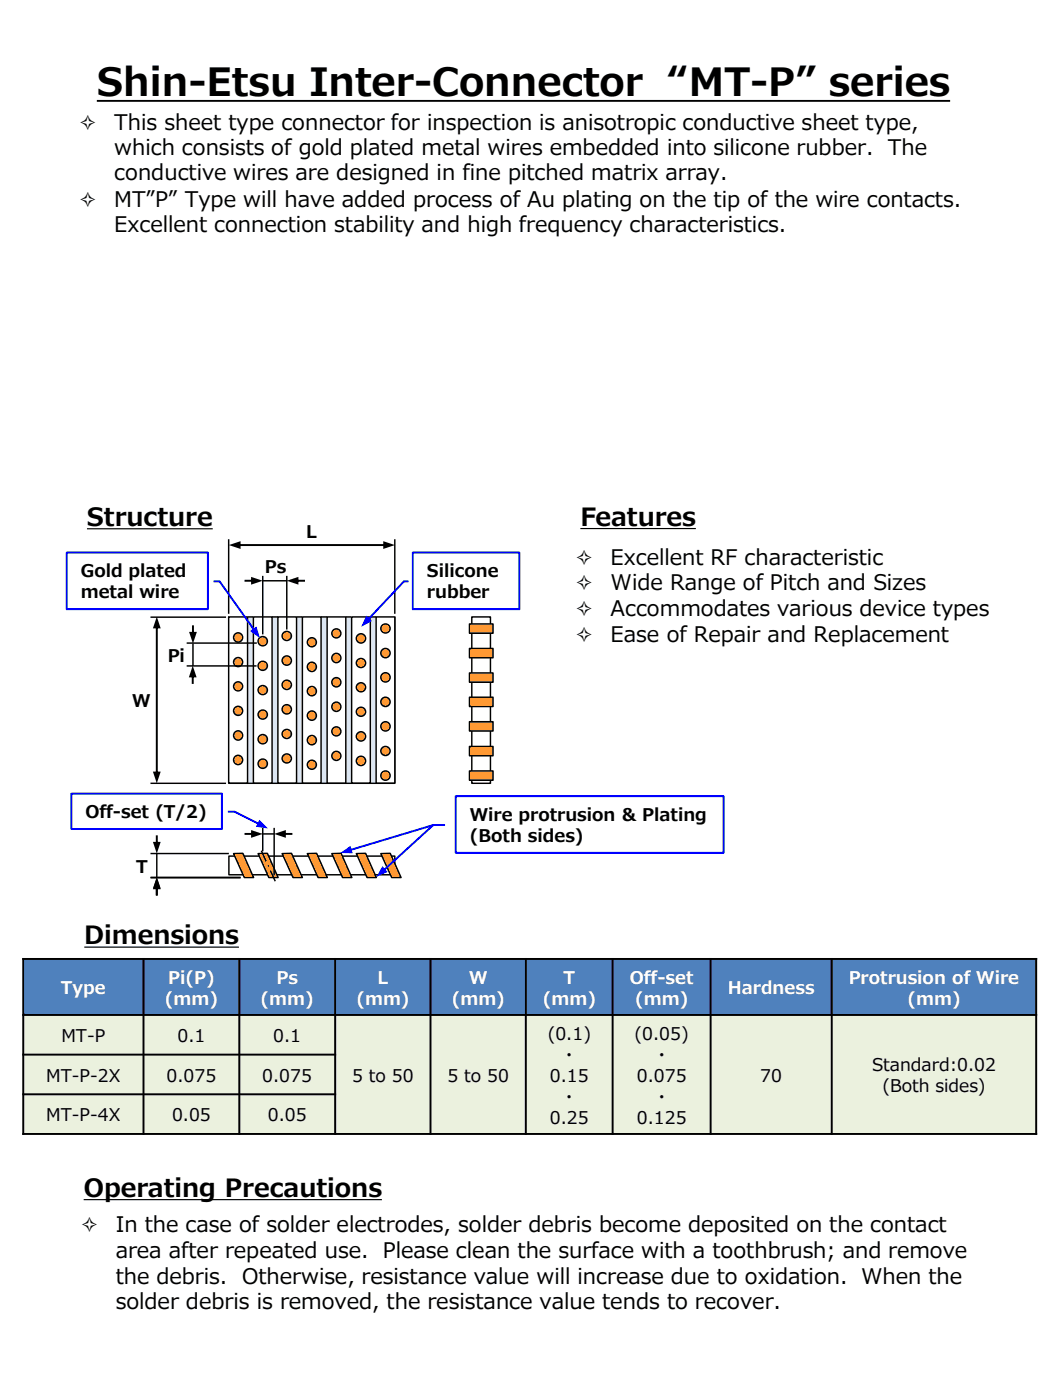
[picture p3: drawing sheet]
<svg xmlns="http://www.w3.org/2000/svg" width="190mm" height="254mm" viewBox="0 0 190 254" stroke-linecap="round" stroke-linejoin="round" font-family="sans-serif">
<g fill="#000">
<path d="M17.6 18.1h154.8v.4h-154.8z" fill-rule="evenodd"/>
<path d="M15.8 95.8h22.8v.2h-22.8z" fill-rule="evenodd"/>
<path d="M105.3 95.8h21v.2h-21z" fill-rule="evenodd"/>
</g>
<path d="M85.6 111.9h3.4v30.2h-3.4z" fill-rule="evenodd" fill="#fff"/>
<path d="M85.6 111.9h3.4v30.2h-3.4z" fill="none" stroke="#000" stroke-width=".26"/>
<path d="M85.2 113.2h4.3v1.7h-4.3z" fill-rule="evenodd" fill="#f93"/>
<path d="M85.2 113.2h4.3v1.7h-4.3z" fill="none" stroke="#000" stroke-width=".26"/>
<path d="M85.2 117.6h4.3v1.7h-4.3z" fill-rule="evenodd" fill="#f93"/>
<path d="M85.2 117.6h4.3v1.7h-4.3z" fill="none" stroke="#000" stroke-width=".26"/>
<path d="M85.2 122.1h4.3v1.7h-4.3z" fill-rule="evenodd" fill="#f93"/>
<path d="M85.2 122.1h4.3v1.7h-4.3z" fill="none" stroke="#000" stroke-width=".26"/>
<path d="M85.2 126.5h4.3v1.7h-4.3z" fill-rule="evenodd" fill="#f93"/>
<path d="M85.2 126.5h4.3v1.7h-4.3z" fill="none" stroke="#000" stroke-width=".26"/>
<path d="M85.2 130.9h4.3v1.7h-4.3z" fill-rule="evenodd" fill="#f93"/>
<path d="M85.2 130.9h4.3v1.7h-4.3z" fill="none" stroke="#000" stroke-width=".26"/>
<path d="M85.2 135.4h4.3v1.7h-4.3z" fill-rule="evenodd" fill="#f93"/>
<path d="M85.2 135.4h4.3v1.7h-4.3z" fill="none" stroke="#000" stroke-width=".26"/>
<path d="M85.2 139.9h4.3v1.7h-4.3z" fill-rule="evenodd" fill="#f93"/>
<path d="M85.2 139.9h4.3v1.7h-4.3z" fill="none" stroke="#000" stroke-width=".26"/>
<path d="M41.5 155.3h30.1v3.4h-30.1z" fill-rule="evenodd" fill="#fff"/>
<path d="M41.5 155.3h30.1v3.4h-30.1z" fill="none" stroke="#000" stroke-width=".26"/>
<path d="M42.4 154.9l1.7-.1 1.9 4.4h-1.7z" fill-rule="evenodd" fill="#f93"/>
<path d="M42.4 154.9l1.7-.1 1.9 4.4h-1.7z" fill="none" stroke="#000" stroke-width=".26"/>
<path d="M46.8 154.9l1.7-.1 2 4.4h-1.7z" fill-rule="evenodd" fill="#f93"/>
<path d="M46.8 154.9l1.7-.1 2 4.4h-1.7z" fill="none" stroke="#000" stroke-width=".26"/>
<path d="M51.2 154.9l1.7-.1 2 4.4h-1.7z" fill-rule="evenodd" fill="#f93"/>
<path d="M51.2 154.9l1.7-.1 2 4.4h-1.7z" fill="none" stroke="#000" stroke-width=".26"/>
<path d="M60.2 154.9l1.7-.1 1.9 4.4h-1.7z" fill-rule="evenodd" fill="#f93"/>
<path d="M60.2 154.9l1.7-.1 1.9 4.4h-1.7z" fill="none" stroke="#000" stroke-width=".26"/>
<path d="M55.8 154.9l1.6-.1 2 4.4h-1.7z" fill-rule="evenodd" fill="#f93"/>
<path d="M55.8 154.9l1.6-.1 2 4.4h-1.7z" fill="none" stroke="#000" stroke-width=".26"/>
<path d="M64.6 154.9l1.7-.1 2 4.4h-1.7z" fill-rule="evenodd" fill="#f93"/>
<path d="M64.6 154.9l1.7-.1 2 4.4h-1.7z" fill="none" stroke="#000" stroke-width=".26"/>
<path d="M69.1 154.9l1.7-.1 2 4.4h-1.7z" fill-rule="evenodd" fill="#f93"/>
<path d="M69.1 154.9l1.7-.1 2 4.4h-1.7z" fill="none" stroke="#000" stroke-width=".26"/>
<path d="M41.5 111.9h30.1v30.2h-30.1z" fill-rule="evenodd" fill="#dce6f2"/>
<path d="M41.5 97.8v13.6M71.6 97.8v13.6M27.3 112h13.7M41.5 111.9h30.1v30.2h-30.1zM47.7 105.4h4.4M27.3 142.1h13.7" fill="none" stroke="#000" stroke-width=".26"/>
<g fill="#000">
<path d="M43.3 98.7v.4h26.6v-.4zM69.5 98.2v1.4l2.1-.7zM41.5 98.9l2.1 .7v-1.4z"/>
<path d="M28.3 113.7h.3v26.6h-.3zM28.4 111.9l.8 2.1h-1.5zM27.7 140h1.5l-.8 2.1z"/>
</g>
<path d="M41.5 111.9h3.4v30.2h-3.4z" fill-rule="evenodd" fill="#fff"/>
<path d="M41.5 111.9h3.4v30.2h-3.4z" fill="none" stroke="#000" stroke-width=".26"/>
<path d="M46 111.9h3.4v30.2h-3.4z" fill-rule="evenodd" fill="#fff"/>
<path d="M46 111.9h3.4v30.2h-3.4z" fill="none" stroke="#000" stroke-width=".26"/>
<path d="M54.9 111.9h3.4v30.2h-3.4z" fill-rule="evenodd" fill="#fff"/>
<path d="M54.9 111.9h3.4v30.2h-3.4z" fill="none" stroke="#000" stroke-width=".26"/>
<path d="M50.4 111.9h3.4v30.2h-3.4z" fill-rule="evenodd" fill="#fff"/>
<path d="M50.4 111.9h3.4v30.2h-3.4z" fill="none" stroke="#000" stroke-width=".26"/>
<path d="M59.4 111.9h3.3v30.2h-3.3z" fill-rule="evenodd" fill="#fff"/>
<path d="M59.4 111.9h3.3v30.2h-3.3z" fill="none" stroke="#000" stroke-width=".26"/>
<path d="M63.8 111.9h3.4v30.2h-3.4z" fill-rule="evenodd" fill="#fff"/>
<path d="M63.8 111.9h3.4v30.2h-3.4z" fill="none" stroke="#000" stroke-width=".26"/>
<path d="M68.2 111.9h3.4v30.2h-3.4z" fill-rule="evenodd" fill="#fff"/>
<path d="M68.2 111.9h3.4v30.2h-3.4z" fill="none" stroke="#000" stroke-width=".26"/>
<circle cx="43.2" cy="115.6" r=".83" fill="#f93"/>
<circle cx="43.2" cy="115.6" r=".83" fill="none" stroke="#000" stroke-width=".26"/>
<circle cx="43.2" cy="120.1" r=".83" fill="#f93"/>
<circle cx="43.2" cy="120.1" r=".83" fill="none" stroke="#000" stroke-width=".26"/>
<circle cx="43.2" cy="124.5" r=".83" fill="#f93"/>
<circle cx="43.2" cy="124.5" r=".83" fill="none" stroke="#000" stroke-width=".26"/>
<circle cx="43.2" cy="129" r=".83" fill="#f93"/>
<circle cx="43.2" cy="129" r=".83" fill="none" stroke="#000" stroke-width=".26"/>
<circle cx="43.2" cy="133.4" r=".83" fill="#f93"/>
<circle cx="43.2" cy="133.4" r=".83" fill="none" stroke="#000" stroke-width=".26"/>
<circle cx="43.2" cy="137.9" r=".83" fill="#f93"/>
<circle cx="43.2" cy="137.9" r=".83" fill="none" stroke="#000" stroke-width=".26"/>
<circle cx="47.7" cy="116.3" r=".85" fill="#f93"/>
<circle cx="47.7" cy="116.3" r=".85" fill="none" stroke="#000" stroke-width=".26"/>
<circle cx="47.7" cy="120.8" r=".84" fill="#f93"/>
<circle cx="47.7" cy="120.8" r=".84" fill="none" stroke="#000" stroke-width=".26"/>
<circle cx="47.7" cy="125.2" r=".84" fill="#f93"/>
<circle cx="47.7" cy="125.2" r=".84" fill="none" stroke="#000" stroke-width=".26"/>
<circle cx="47.7" cy="129.7" r=".84" fill="#f93"/>
<circle cx="47.7" cy="129.7" r=".84" fill="none" stroke="#000" stroke-width=".26"/>
<circle cx="47.7" cy="134.1" r=".85" fill="#f93"/>
<circle cx="47.7" cy="134.1" r=".85" fill="none" stroke="#000" stroke-width=".26"/>
<circle cx="47.7" cy="138.6" r=".85" fill="#f93"/>
<circle cx="47.7" cy="138.6" r=".85" fill="none" stroke="#000" stroke-width=".26"/>
<circle cx="52" cy="115.4" r=".84" fill="#f93"/>
<circle cx="52" cy="115.4" r=".84" fill="none" stroke="#000" stroke-width=".26"/>
<circle cx="52" cy="119.8" r=".85" fill="#f93"/>
<circle cx="52" cy="119.8" r=".85" fill="none" stroke="#000" stroke-width=".26"/>
<circle cx="52" cy="124.2" r=".85" fill="#f93"/>
<circle cx="52" cy="124.2" r=".85" fill="none" stroke="#000" stroke-width=".26"/>
<circle cx="52" cy="128.7" r=".85" fill="#f93"/>
<circle cx="52" cy="128.7" r=".85" fill="none" stroke="#000" stroke-width=".26"/>
<circle cx="52" cy="133.2" r=".84" fill="#f93"/>
<circle cx="52" cy="133.2" r=".84" fill="none" stroke="#000" stroke-width=".26"/>
<circle cx="52" cy="137.6" r=".84" fill="#f93"/>
<circle cx="52" cy="137.6" r=".84" fill="none" stroke="#000" stroke-width=".26"/>
<circle cx="56.6" cy="116.5" r=".83" fill="#f93"/>
<circle cx="56.6" cy="116.5" r=".83" fill="none" stroke="#000" stroke-width=".26"/>
<circle cx="56.6" cy="121" r=".83" fill="#f93"/>
<circle cx="56.6" cy="121" r=".83" fill="none" stroke="#000" stroke-width=".26"/>
<circle cx="56.6" cy="125.4" r=".83" fill="#f93"/>
<circle cx="56.6" cy="125.4" r=".83" fill="none" stroke="#000" stroke-width=".26"/>
<circle cx="56.6" cy="129.8" r=".83" fill="#f93"/>
<circle cx="56.6" cy="129.8" r=".83" fill="none" stroke="#000" stroke-width=".26"/>
<circle cx="56.6" cy="134.3" r=".83" fill="#f93"/>
<circle cx="56.6" cy="134.3" r=".83" fill="none" stroke="#000" stroke-width=".26"/>
<circle cx="56.6" cy="138.7" r=".83" fill="#f93"/>
<circle cx="56.6" cy="138.7" r=".83" fill="none" stroke="#000" stroke-width=".26"/>
<circle cx="61" cy="114.9" r=".83" fill="#f93"/>
<circle cx="61" cy="114.9" r=".83" fill="none" stroke="#000" stroke-width=".26"/>
<circle cx="61" cy="119.4" r=".83" fill="#f93"/>
<circle cx="61" cy="119.4" r=".83" fill="none" stroke="#000" stroke-width=".26"/>
<circle cx="61" cy="123.8" r=".83" fill="#f93"/>
<circle cx="61" cy="123.8" r=".83" fill="none" stroke="#000" stroke-width=".26"/>
<circle cx="61" cy="128.2" r=".83" fill="#f93"/>
<circle cx="61" cy="128.2" r=".83" fill="none" stroke="#000" stroke-width=".26"/>
<circle cx="61" cy="132.7" r=".83" fill="#f93"/>
<circle cx="61" cy="132.7" r=".83" fill="none" stroke="#000" stroke-width=".26"/>
<circle cx="61" cy="137.1" r=".83" fill="#f93"/>
<circle cx="61" cy="137.1" r=".83" fill="none" stroke="#000" stroke-width=".26"/>
<circle cx="65.5" cy="115.8" r=".85" fill="#f93"/>
<circle cx="65.5" cy="115.8" r=".85" fill="none" stroke="#000" stroke-width=".26"/>
<circle cx="65.5" cy="120.3" r=".84" fill="#f93"/>
<circle cx="65.5" cy="120.3" r=".84" fill="none" stroke="#000" stroke-width=".26"/>
<circle cx="65.5" cy="124.7" r=".84" fill="#f93"/>
<circle cx="65.5" cy="124.7" r=".84" fill="none" stroke="#000" stroke-width=".26"/>
<circle cx="65.5" cy="129.1" r=".84" fill="#f93"/>
<circle cx="65.5" cy="129.1" r=".84" fill="none" stroke="#000" stroke-width=".26"/>
<circle cx="65.5" cy="133.6" r=".85" fill="#f93"/>
<circle cx="65.5" cy="133.6" r=".85" fill="none" stroke="#000" stroke-width=".26"/>
<circle cx="65.5" cy="138" r=".85" fill="#f93"/>
<circle cx="65.5" cy="138" r=".85" fill="none" stroke="#000" stroke-width=".26"/>
<circle cx="69.9" cy="114" r=".84" fill="#f93"/>
<circle cx="69.9" cy="114" r=".84" fill="none" stroke="#000" stroke-width=".26"/>
<circle cx="69.9" cy="118.5" r=".85" fill="#f93"/>
<circle cx="69.9" cy="118.5" r=".85" fill="none" stroke="#000" stroke-width=".26"/>
<circle cx="69.9" cy="122.9" r=".85" fill="#f93"/>
<circle cx="69.9" cy="122.9" r=".85" fill="none" stroke="#000" stroke-width=".26"/>
<circle cx="69.9" cy="127.3" r=".85" fill="#f93"/>
<circle cx="69.9" cy="127.3" r=".85" fill="none" stroke="#000" stroke-width=".26"/>
<circle cx="69.9" cy="131.8" r=".85" fill="#f93"/>
<circle cx="69.9" cy="131.8" r=".85" fill="none" stroke="#000" stroke-width=".26"/>
<circle cx="69.9" cy="136.3" r=".84" fill="#f93"/>
<g fill="none" stroke="#000" stroke-width=".26">
<path d="M33.9 116.7h12.7M35 116.8v4M33.9 120.8h12.6"/>
<circle cx="69.9" cy="136.3" r=".84"/>
</g>
<g fill="#000">
<path d="M34.8 113.5v1.5h.4v-1.5zM34.3 114.6l.7 2.2 .7-2.2z"/>
<path d="M34.8 122.5v1.6h.3v-1.6zM35 120.8l-.7 2.1h1.4z"/>
</g>
<circle cx="69.9" cy="140.7" r=".85" fill="#f93"/>
<g fill="none" stroke="#000" stroke-width=".26">
<path d="M47.7 104.5v10.6M52 104.5v9.7M27.3 154.9h14.2M27.3 159.3h16.4M28.4 154.9v4.3"/>
<circle cx="69.9" cy="140.7" r=".85"/>
</g>
<g fill="#000">
<path d="M44.4 105.2v.3h1.5v-.3zM45.6 104.7v1.4l2.1-.7z"/>
<path d="M53.8 105.2v.3h1.5v-.3zM52 105.4l2.1 .7v-1.4z"/>
<path d="M28.3 151.6v1.5h.3v-1.5zM27.7 152.7l.7 2.2 .8-2.2z"/>
<path d="M28.3 161v1.5h.3v-1.5zM28.4 159.2l-.7 2.1h1.5z"/>
</g>
<path d="M12.1 100.2h25.6v10.3h-25.6z" fill="none" stroke="#00f" stroke-width=".35"/>
<path d="M38.7 105.3v.4h1.1l-.1-.1 6.3 8.9 .3-.2-6.3-8.9zM45.4 114.5l1.8 1.3-.7-2.1z" fill="#00f"/>
<path d="M74.9 100.2h19.3v10.3h-19.3z" fill="none" stroke="#00f" stroke-width=".35"/>
<path d="M73.2 105.4l.9-.1v.4h-.8l.1-.1-6.5 7-.3-.3zM66.5 111.7l1 1-2 1z" fill="#00f"/>
<path d="M13 144h27.3v6.4h-27.3z" fill="none" stroke="#00f" stroke-width=".35"/>
<path d="M41.3 147.1v.3h1.2l4.5 2.3 .1-.3-4.5-2.3zM47.1 148.7l-.7 1.3 2.2 .3z" fill="#00f"/>
<path d="M47.5 151.3h2.2M47.7 150.2v4.3M49.7 150.2v8.6" fill="none" stroke="#000" stroke-width=".26"/>
<g fill="#000">
<path d="M44.4 151.1v.4h1.5v-.4zM45.6 150.6v1.4l2.1-.7z"/>
<path d="M51.5 151.1v.4h1.5v-.4zM49.7 151.3l2.2 .7v-1.4z"/>
</g>
<path d="M47.4 154.3l2.7 5.9" fill="none" stroke="#000" stroke-width=".26" stroke-dasharray="2.1 .8 .3 .8" stroke-linecap="butt"/>
<path d="M82.7 144.4h48.6v10.3h-48.6z" fill="none" stroke="#00f" stroke-width=".35"/>
<g fill="#00f">
<path d="M63.4 154.1l15.2-4.6h2.1v.4h-2.1l-15.1 4.5zM61.8 154.8l1.8-1.3 .4 1.3z"/>
<path d="M69.5 157.8l.2 .2 9-8.2-.2-.2zM69.4 157.2l-1.1 1.9 2-.9z"/>
</g>
<path d="M27.3 159.2h16.4" fill="none" stroke="#000" stroke-width=".26"/>
<path d="M28.3 160.9v1.5h.3v-1.5zM28.4 159.1l-.7 2.1h1.5z" fill="#000"/>
<path d="M15.3 171.7h28.1v.2h-28.1z" fill-rule="evenodd" fill="#000"/>
<g fill="#4f81bd">
<path d="M4.2 174h21.8v10.1h-21.8z" fill-rule="evenodd"/>
<path d="M26 174h17.4v10.1h-17.4z" fill-rule="evenodd"/>
<path d="M43.4 174h17.4v10.1h-17.4z" fill-rule="evenodd"/>
<path d="M60.8 174h17.3v10.1h-17.3z" fill-rule="evenodd"/>
<path d="M78.1 174h17.3v10.1h-17.3z" fill-rule="evenodd"/>
<path d="M95.4 174h15.7v10.1h-15.7z" fill-rule="evenodd"/>
<path d="M111.1 174h17.8v10.1h-17.8z" fill-rule="evenodd"/>
<path d="M128.9 174h22v10.1h-22z" fill-rule="evenodd"/>
<path d="M150.9 174h37.1v10.1h-37.1z" fill-rule="evenodd"/>
</g>
<g fill="#ebf1de">
<path d="M4.2 184.1h21.8v7.2h-21.8z" fill-rule="evenodd"/>
<path d="M26 184.1h17.4v7.2h-17.4z" fill-rule="evenodd"/>
<path d="M43.4 184.1h17.4v7.2h-17.4z" fill-rule="evenodd"/>
<path d="M60.8 184.1h17.3v21.6h-17.3z" fill-rule="evenodd"/>
<path d="M78.1 184.1h17.3v21.6h-17.3z" fill-rule="evenodd"/>
<path d="M95.4 184.1h15.7v21.6h-15.7z" fill-rule="evenodd"/>
<path d="M111.1 184.1h17.8v21.6h-17.8z" fill-rule="evenodd"/>
<path d="M128.9 184.1h22v21.6h-22z" fill-rule="evenodd"/>
<path d="M150.9 184.1h37.1v21.6h-37.1z" fill-rule="evenodd"/>
<path d="M4.2 191.3h21.8v7.2h-21.8z" fill-rule="evenodd"/>
<path d="M26 191.3h17.4v7.2h-17.4z" fill-rule="evenodd"/>
<path d="M43.4 191.3h17.4v7.2h-17.4z" fill-rule="evenodd"/>
<path d="M4.2 198.5h21.8v7.2h-21.8z" fill-rule="evenodd"/>
<path d="M26 198.5h17.4v7.2h-17.4z" fill-rule="evenodd"/>
<path d="M43.4 198.5h17.4v7.2h-17.4z" fill-rule="evenodd"/>
</g>
<g fill="none" stroke="#000" stroke-width=".35">
<path d="M4 174h184.2M4.2 173.8v32.1M26 173.8v32.1M43.4 173.8v32.1M60.8 173.8v32.1M78.1 173.8v32.1M95.4 173.8v32.1M111.1 173.8v32.1M128.9 173.8v32.1M150.9 173.8v32.1M188 173.8v32.1M4 184.1h184.2"/>
<path d="M4 191.3h57M4 198.5h57M4 205.7h184.2"/>
</g>
<path d="M15.2 217.5h54.1v.3h-54.1z" fill-rule="evenodd" fill="#000"/>
<text font-size="7.1" x="17.6" y="17.4">Shin-Etsu Inter-Connector “MT-P” series</text>
<g font-size="4.6">
<text x="15.8" y="95.4">Structure</text>
<text x="105.3" y="95.3">Features</text>
<text x="15.3" y="171.3">Dimensions</text>
<text x="15.2" y="217.1">Operating Precautions</text>
</g>
<g font-size="3.9">
<text x="14.4" y="23.5">✧</text>
<text x="20.7" y="23.5">This sheet type connector for inspection is anisotropic conductive sheet type,</text>
<text x="20.7" y="28.2">which consists of gold plated metal wires embedded into silicone rubber. The</text>
<text x="20.7" y="32.6">conductive wires are designed in fine pitched matrix array.</text>
<text x="14.4" y="37.5">✧</text>
<text x="20.7" y="37.5">MT”P” Type will have added process of Au plating on the tip of the wire contacts.</text>
<text x="20.7" y="42.1">Excellent connection stability and high frequency characteristics.</text>
<text x="104.4" y="102.5">✧</text>
<text x="104.4" y="107.1">✧</text>
<text x="110.8" y="102.5">Excellent RF characteristic</text>
<text x="110.8" y="107.1">Wide Range of Pitch and Sizes</text>
<text x="104.4" y="111.8">✧</text>
<text x="110.8" y="111.8">Accommodates various device types</text>
<text x="104.4" y="116.4">✧</text>
<text x="110.8" y="116.4">Ease of Repair and Replacement</text>
<text x="14.6" y="223.6">✧</text>
<text x="21" y="223.6">In the case of solder electrodes, solder debris become deposited on the contact</text>
<text x="21" y="228.2">area after repeated use. Please clean the surface with a toothbrush; and remove</text>
<text x="21" y="232.9">the debris. Otherwise, resistance value will increase due to oxidation. When the</text>
<text x="21" y="237.5">solder debris is removed, the resistance value tends to recover.</text>
</g>
<g font-size="3.2">
<text x="55.6" y="97.6">L</text>
<text x="14.7" y="104.8">Gold plated</text>
<text x="48" y="104">Ps</text>
<text x="77.5" y="104.8">Silicone</text>
<text x="14.7" y="108.6">metal wire</text>
<text x="77.5" y="108.6">rubber</text>
<text x="30.4" y="120.1">Pi</text>
<text x="24" y="128.3">W</text>
<text x="15.5" y="148.5">Off-set (T/2)</text>
<text x="85.2" y="149">Wire protrusion &amp; Plating</text>
<text x="85.2" y="152.8">(Both sides)</text>
<text x="24.7" y="158.3">T</text>
<text x="11.1" y="189">MT-P</text>
<text x="32.2" y="189">0.1</text>
<text x="49.6" y="189">0.1</text>
<text x="99.4" y="188.6">(0.1)</text>
<text x="115.1" y="188.6">(0.05)</text>
<text x="8.4" y="196.3">MT-P-2X</text>
<text x="30.2" y="196.3">0.075</text>
<text x="47.6" y="196.3">0.075</text>
<text x="63.9" y="196.3">5 to 50</text>
<text x="81.2" y="196.3">5 to 50</text>
<text x="99.7" y="196.3">0.15</text>
<text x="102.5" y="192.4">・</text>
<text x="115.5" y="196.3">0.075</text>
<text x="119.3" y="192.4">・</text>
<text x="137.9" y="196.3">70</text>
<text x="158.2" y="194.3">Standard:0.02</text>
<text x="8.4" y="203.4">MT-P-4X</text>
<text x="31.2" y="203.4">0.05</text>
<text x="48.6" y="203.4">0.05</text>
<text x="99.7" y="203.9">0.25</text>
<text x="102.5" y="200.1">・</text>
<text x="115.5" y="203.9">0.125</text>
<text x="119.3" y="200.1">・</text>
<text x="160.1" y="198.2">(Both sides)</text>
</g>
<g font-size="3.2" fill="#fff">
<text x="30.5" y="178.5">Pi(P)</text>
<text x="50.2" y="178.5">Ps</text>
<text x="68.5" y="178.5">L</text>
<text x="85.1" y="178.5">W</text>
<text x="102.2" y="178.5">T</text>
<text x="114.3" y="178.5">Off-set</text>
<text x="154" y="178.5">Protrusion of Wire</text>
<text x="11" y="180.4">Type</text>
<text x="29.9" y="182.3">(mm)</text>
<text x="47.3" y="182.3">(mm)</text>
<text x="64.7" y="182.3">(mm)</text>
<text x="82" y="182.3">(mm)</text>
<text x="98.5" y="182.3">(mm)</text>
<text x="115.2" y="182.3">(mm)</text>
<text x="132.1" y="180.4">Hardness</text>
<text x="164.7" y="182.3">(mm)</text>
</g>
</svg>
